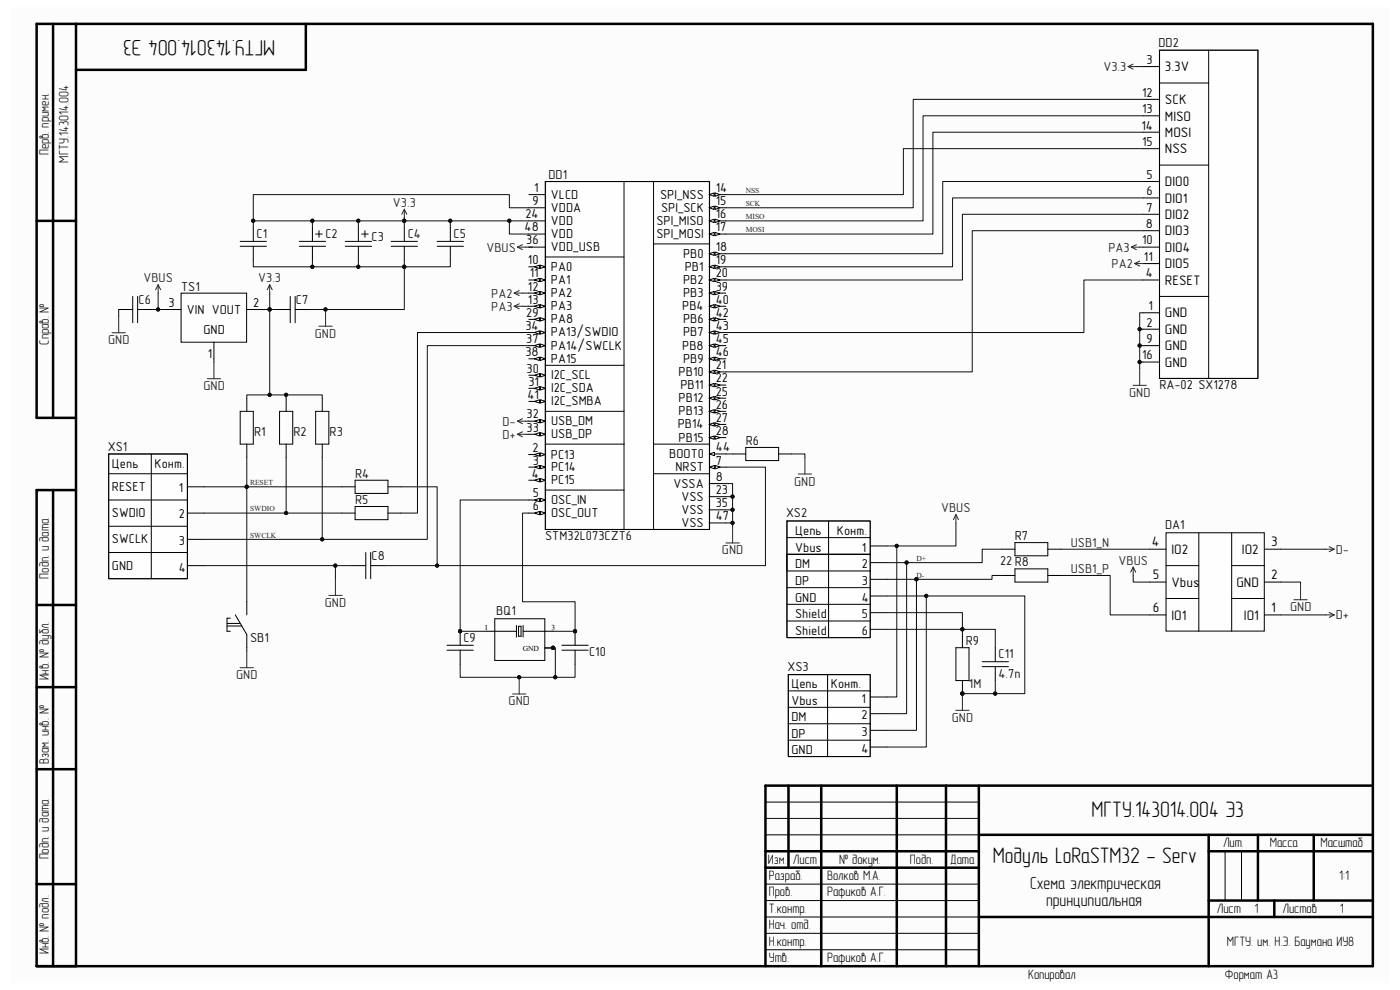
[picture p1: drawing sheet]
<svg xmlns="http://www.w3.org/2000/svg" width="297mm" height="210mm" viewBox="0 0 297 210" stroke-linecap="round" stroke-linejoin="round" font-family="sans-serif">
<path d="M2.2 1.6h292.5v206.8h-292.5z" fill="#fcfcfc"/>
<g fill="none" stroke="#000" stroke-width=".53">
<path d="M11.3 5.1v83.5M16.1 5.1v199.9M64.9 5.1v9.7h-48.8M7.8 46.9h8.3M16.1 88.6h-8.3v-83.5h283.5v199.9h-283.5v-101h8.3M11.3 104v101M7.8 128.3h8.3M7.8 145.8h8.3M7.8 163.2h8.3M167.3 166.7v17.4M174.2 166.7v38.3M190.3 166.7v38.3"/>
<path d="M200.7 166.7v38.3M207.7 177.1h83.6M207.7 166.7v38.3M256.4 177.1v27.9M266.9 177.1v13.9M278.7 177.1v13.9M291.3 166.7h-128.9v38.3M7.8 187.6h8.3M162.4 180.6h45.3M162.4 184.1h45.3M207.7 194.5h83.6M256.4 180.6h34.9"/>
<path d="M256.4 191h34.9M270.3 191v3.5"/>
</g>
<path d="M162.4 177.1h45.3M162.4 173.6h45.3M162.4 170.1h45.3M162.4 198h45.3M162.4 194.5h45.3M162.4 191h45.3M162.4 187.6h45.3M259.9 180.6v10.4M263.4 180.6v10.4M162.4 201.5h45.3" fill="none" stroke="#000" stroke-width=".21"/>
<path d="M246 10.7h20.9v69.6h-20.9z" fill="#fefefe"/>
<path d="M246 10.7h20.9v69.6h-20.9zM154 115.2h2.8M155.4 111.6v3.6" fill="none" stroke="#262626" stroke-width=".21"/>
<g fill="none" stroke="#000" stroke-width=".21">
<path d="M242.5 14.1h3.5M246 10.6h20.9v69.7h-20.9zM246 17.6h10.4M256.4 10.6v69.7M242.5 21.1h3.5M242.5 24.6h3.5M242.5 28h3.5M242.5 31.5h3.5M242.5 38.5h3.5M246 35h10.4M242.5 42h3.5M242.5 45.5h3.5"/>
<path d="M242.5 48.9h3.5M242.5 52.4h3.5M242.5 55.9h3.5M242.5 59.4h3.5M242.5 66.4h3.5M242.5 69.8h3.5M242.5 73.3h3.5M242.5 76.8h3.5M246 62.9h10.4"/>
</g>
<path d="M247.4 113h20.8v20.9h-20.8z" fill-rule="evenodd" fill="#fefefe" stroke="#000" stroke-width=".21"/>
<g fill="none" stroke="#000" stroke-width=".21">
<path d="M212.5 116.5h2.8M215.3 115.1h7v2.8h-7zM222.3 116.5h2.8M243.9 116.5h3.5M247.4 120h6.9M254.3 113v20.9M261.3 113v20.9M261.3 120h7M268.3 116.5h3.4M211.1 137.4v3M212.5 122.1h2.8M215.3 120.7h7v2.8h-7z"/>
<path d="M222.3 122.1h2.8M243.9 130.4h3.5M243.9 123.5h3.5M247.4 127h6.9M261.3 127h7M268.3 130.4h3.4M268.3 123.5h3.4M208.4 141.4h5.5M208.4 140.4h5.5M211.1 141.4v3"/>
</g>
<path d="M202.8 109.2l-.5 1M202.8 109.2l.5 1M202.8 109.2v1.7M240.4 120.3l-.5 1.1M240.4 120.3l.5 1.1M240.4 120.3v1.8M202.8 150.7h2.8M204.2 147.1v3.6" fill="none" stroke="#262626" stroke-width=".21"/>
<circle cx="204.2" cy="147.1" r=".34" fill="#0e0e0e" stroke="#0e0e0e" stroke-width=".21"/>
<path d="M167 110.6h17.6v24.7h-17.6z" fill="#fefefe"/>
<g fill="none" stroke="#262626" stroke-width=".21">
<path d="M239.3 14.1l1.1 .6M239.3 14.1h1.8M240.4 13.6l-1.1 .5M23.8 70.6h2.8M25.2 67.1v3.5M33.5 60.4l-.5 1.1M33.5 60.4l.6 1.1M33.5 60.4v1.8M45.4 76.8v3.5M57.2 60.4l-.5 1.1M57.2 60.4l.6 1.1M57.2 60.4v1.8"/>
<path d="M67.7 69.2h2.8M69.1 65.7v3.5M241.8 78.2v3.5M44 80.3h2.8M109.8 89.3l1 .6M109.8 89.3h1.7M109.8 92.1l1 .6M109.8 92.1h1.7M110.8 88.8l-1 .5M110.8 91.6l-1 .5M240.4 81.7h2.8M167 110.5h17.6v24.8h-17.6z"/>
<path d="M281.3 116.5h1.7M282 116l1 .5M283 116.5l-1 .5M69.7 126.3h2.9M71.2 122.8v3.5M274.5 127.2h2.8M275.9 123.7v3.5M281.3 130.4h1.7M282 129.9l1 .5M283 130.4l-1 .6M108.7 147.2h2.9M110.2 143.7v3.5"/>
</g>
<g fill="none" stroke="#000" stroke-width=".21">
<path d="M51 51.2h5.5M51 52.2h5.5M53.7 48.3v2.9M53.7 52.2v3M63.5 51.2h5.6M63.5 52.2h5.6M66.3 48.3v2.9M66.3 52.2v3M67 49.7h1.4M67.7 48.9v1.4M73.2 51.2h5.6M73.2 52.2h5.6"/>
<path d="M76 48.3v2.9M76 52.2v3M76.7 49.7h1.4M77.4 48.9v1.4M83 51.2h5.6M83 52.2h5.6M85.8 48.3v2.9M85.8 52.2v3M92.7 51.2h5.6M92.7 52.2h5.6M95.5 48.3v2.9M95.5 52.2v3"/>
<path d="M25.2 65.7h3M28.2 62.9v5.6M29.2 65.7h3M29.2 62.9v5.6M58.6 65.7h3M61.6 62.9v5.6M62.6 62.9v5.6M62.6 65.7h3M51 87.3h2.7v6.9h-2.7zM52.4 84.5v2.8M52.4 94.2v2.8M59.3 87.3h2.8v6.9h-2.8z"/>
<path d="M60.7 84.5v2.8M60.7 94.2v2.8M67 87.3h2.8v6.9h-2.8zM68.4 84.5v2.8M68.4 94.2v2.8M72.5 103.3h2.8M72.5 108.8h2.8M75.3 101.9h7v2.8h-7zM75.3 107.4h7v2.8h-7zM82.3 103.3h2.8M82.3 108.8h2.8M166.9 110.5h17.7v24.8h-17.7z"/>
<path d="M166.9 117.6h17.7h-17.7v3.5h17.7M166.9 114h17.7M175.8 110.5v24.8M184.6 115.8h3.6M184.6 119.4h3.6M94.8 137.9h5.6M94.8 136.9h5.6M97.6 133.9v3M97.6 137.9v3M119.2 137.9h5.6M119.2 136.9h5.6M122 133.9v3"/>
<path d="M122 137.9v3M166.9 124.7h17.7M166.9 128.2h17.7M166.9 131.7h17.7M184.6 122.9h3.6M184.6 126.4h3.6M184.6 130h3.6M184.6 133.5h3.6"/>
</g>
<g fill="#0e0e0e" stroke="#0e0e0e" stroke-width=".21">
<circle cx="69.1" cy="65.6" r=".34"/>
<circle cx="110.1" cy="143.7" r=".34"/>
<circle cx="97.6" cy="133.9" r=".34"/>
<circle cx="122" cy="133.9" r=".34"/>
</g>
<path d="M115.8 38.6h34.7v73.7h-34.7z" fill="#fefefe"/>
<path d="M115.7 38.5h34.8v73.8h-34.8z" fill="none" stroke="#262626" stroke-width=".21"/>
<path d="M112.2 41.3h3.5M112.2 52.4h3.5M112.2 44.1h3.5M112.2 49.7h3.5M112.2 46.9h3.5M112.2 108.8h3.5M150.5 110.9h3.5M150.5 108.2h3.5M150.5 105.4h3.5M150.5 102.6h3.5" fill="none" stroke="#000" stroke-width=".21"/>
<path d="M114.7 108.5l1 .3-1 .4z" fill="#fcfcfc"/>
<path d="M114.7 108.5l1 .3-1 .4z" fill="none" stroke="#000" stroke-width=".21"/>
<path d="M113.4 108.8l1.1-.3v.7z" fill="#fcfcfc"/>
<path d="M112.2 106.1h3.5M113.4 108.8l1.1-.3v.7z" fill="none" stroke="#000" stroke-width=".21"/>
<path d="M114.7 105.7l1 .4-1 .3z" fill="#fcfcfc"/>
<path d="M114.7 105.7l1 .4-1 .3z" fill="none" stroke="#000" stroke-width=".21"/>
<path d="M113.4 106.1l1.1-.4v.7z" fill="#fcfcfc"/>
<path d="M112.2 101.9h3.5M113.4 106.1l1.1-.4v.7z" fill="none" stroke="#000" stroke-width=".21"/>
<path d="M114.7 101.5l1 .4-1 .3z" fill="#fcfcfc"/>
<path d="M114.7 101.5l1 .4-1 .3z" fill="none" stroke="#000" stroke-width=".21"/>
<path d="M113.4 101.9l1.1-.4v.7z" fill="#fcfcfc"/>
<path d="M112.2 99.1h3.5M113.4 101.9l1.1-.4v.7z" fill="none" stroke="#000" stroke-width=".21"/>
<path d="M114.7 98.7l1 .4-1 .4z" fill="#fcfcfc"/>
<path d="M114.7 98.7l1 .4-1 .4z" fill="none" stroke="#000" stroke-width=".21"/>
<path d="M113.4 99.1l1.1-.4v.8z" fill="#fcfcfc"/>
<path d="M112.1 96.4h3.6M113.4 99.1l1.1-.4v.8z" fill="none" stroke="#000" stroke-width=".21"/>
<path d="M114.6 96.1l1.1 .3-1.1 .4z" fill="#fcfcfc"/>
<path d="M114.6 96.1l1.1 .3-1.1 .4z" fill="none" stroke="#000" stroke-width=".21"/>
<path d="M113.4 96.4l1-.3v.7z" fill="#fcfcfc"/>
<path d="M113.4 96.4l1-.3v.7zM150.5 92.8h3.5" fill="none" stroke="#000" stroke-width=".21"/>
<path d="M150.5 92.8l1-.3v.7z" fill="#fcfcfc"/>
<path d="M150.5 92.8l1-.3v.7z" fill="none" stroke="#000" stroke-width=".21"/>
<path d="M151.7 92.5l1 .3-1 .4z" fill="#fcfcfc"/>
<path d="M150.5 90h3.5M151.7 92.5l1 .3-1 .4z" fill="none" stroke="#000" stroke-width=".21"/>
<path d="M150.5 90l1-.3v.7z" fill="#fcfcfc"/>
<path d="M150.5 90l1-.3v.7z" fill="none" stroke="#000" stroke-width=".21"/>
<path d="M151.7 89.7l1 .3-1 .4z" fill="#fcfcfc"/>
<path d="M150.5 87.3h3.5M151.7 89.7l1 .3-1 .4z" fill="none" stroke="#000" stroke-width=".21"/>
<path d="M150.5 87.3l1-.4v.7z" fill="#fcfcfc"/>
<path d="M150.5 87.3l1-.4v.7z" fill="none" stroke="#000" stroke-width=".21"/>
<path d="M151.7 86.9l1 .4-1 .3z" fill="#fcfcfc"/>
<path d="M150.5 84.5h3.5M151.7 86.9l1 .4-1 .3z" fill="none" stroke="#000" stroke-width=".21"/>
<path d="M150.5 84.5l1-.4v.7z" fill="#fcfcfc"/>
<path d="M150.5 84.5l1-.4v.7z" fill="none" stroke="#000" stroke-width=".21"/>
<path d="M151.7 84.1l1 .4-1 .3z" fill="#fcfcfc"/>
<path d="M150.5 81.7h3.5M151.7 84.1l1 .4-1 .3z" fill="none" stroke="#000" stroke-width=".21"/>
<path d="M150.5 81.7l1-.4v.7z" fill="#fcfcfc"/>
<path d="M150.5 81.7l1-.4v.7z" fill="none" stroke="#000" stroke-width=".21"/>
<path d="M151.7 81.3l1 .4-1 .3z" fill="#fcfcfc"/>
<path d="M150.5 78.9h3.5M151.7 81.3l1 .4-1 .3z" fill="none" stroke="#000" stroke-width=".21"/>
<path d="M150.5 78.9l1-.4v.7z" fill="#fcfcfc"/>
<path d="M150.5 78.9l1-.4v.7z" fill="none" stroke="#000" stroke-width=".21"/>
<path d="M151.7 78.5l1 .4-1 .3z" fill="#fcfcfc"/>
<path d="M150.5 76.1h3.5M151.7 78.5l1 .4-1 .3z" fill="none" stroke="#000" stroke-width=".21"/>
<path d="M150.5 76.1l1-.3v.7z" fill="#fcfcfc"/>
<path d="M150.5 76.1l1-.3v.7z" fill="none" stroke="#000" stroke-width=".21"/>
<path d="M151.7 75.8l1 .3-1 .4z" fill="#fcfcfc"/>
<path d="M150.5 73.3h3.5M151.7 75.8l1 .3-1 .4z" fill="none" stroke="#000" stroke-width=".21"/>
<path d="M150.5 73.3l1-.3v.7z" fill="#fcfcfc"/>
<path d="M150.5 73.3l1-.3v.7z" fill="none" stroke="#000" stroke-width=".21"/>
<path d="M151.7 73l1 .3-1 .4z" fill="#fcfcfc"/>
<path d="M150.5 70.5h3.5M151.7 73l1 .3-1 .4z" fill="none" stroke="#000" stroke-width=".21"/>
<path d="M150.5 70.5l1-.3v.7z" fill="#fcfcfc"/>
<path d="M150.5 70.5l1-.3v.7z" fill="none" stroke="#000" stroke-width=".21"/>
<path d="M151.7 70.2l1 .3-1 .4z" fill="#fcfcfc"/>
<path d="M150.5 67.7h3.5M151.7 70.2l1 .3-1 .4z" fill="none" stroke="#000" stroke-width=".21"/>
<path d="M150.5 67.7l1-.3v.7z" fill="#fcfcfc"/>
<path d="M150.5 67.7l1-.3v.7z" fill="none" stroke="#000" stroke-width=".21"/>
<path d="M151.7 67.4l1 .3-1 .4z" fill="#fcfcfc"/>
<path d="M151.7 67.4l1 .3-1 .4zM112.2 85.2h3.5" fill="none" stroke="#000" stroke-width=".21"/>
<path d="M114.7 84.8l1 .4-1 .3z" fill="#fcfcfc"/>
<path d="M114.7 84.8l1 .4-1 .3z" fill="none" stroke="#000" stroke-width=".21"/>
<path d="M113.4 85.2l1.1-.4v.7z" fill="#fcfcfc"/>
<path d="M150.5 65h3.5M113.4 85.2l1.1-.4v.7z" fill="none" stroke="#000" stroke-width=".21"/>
<path d="M150.5 65l1-.4v.7z" fill="#fcfcfc"/>
<path d="M150.5 65l1-.4v.7z" fill="none" stroke="#000" stroke-width=".21"/>
<path d="M151.7 64.6l1 .4-1 .3z" fill="#fcfcfc"/>
<path d="M150.5 62.2h3.5M151.7 64.6l1 .4-1 .3z" fill="none" stroke="#000" stroke-width=".21"/>
<path d="M150.5 62.2l1-.4v.7z" fill="#fcfcfc"/>
<path d="M150.5 62.2l1-.4v.7z" fill="none" stroke="#000" stroke-width=".21"/>
<path d="M151.7 61.8l1 .4-1 .3z" fill="#fcfcfc"/>
<path d="M150.5 59.4h3.5M151.7 61.8l1 .4-1 .3z" fill="none" stroke="#000" stroke-width=".21"/>
<path d="M150.5 59.4l1-.4v.8z" fill="#fcfcfc"/>
<path d="M150.5 59.4l1-.4v.8z" fill="none" stroke="#000" stroke-width=".21"/>
<path d="M151.7 59l1 .4-1 .4z" fill="#fcfcfc"/>
<path d="M150.5 56.6h3.5M151.7 59l1 .4-1 .4z" fill="none" stroke="#000" stroke-width=".21"/>
<path d="M150.5 56.6l1-.3v.7z" fill="#fcfcfc"/>
<path d="M150.5 56.6l1-.3v.7z" fill="none" stroke="#000" stroke-width=".21"/>
<path d="M151.7 56.3l1 .3-1 .4z" fill="#fcfcfc"/>
<path d="M150.5 53.8h3.5M151.7 56.3l1 .3-1 .4z" fill="none" stroke="#000" stroke-width=".21"/>
<path d="M150.5 53.8l1-.3v.7z" fill="#fcfcfc"/>
<path d="M150.5 53.8l1-.3v.7z" fill="none" stroke="#000" stroke-width=".21"/>
<path d="M151.7 53.5l1 .3-1 .4z" fill="#fcfcfc"/>
<path d="M151.7 53.5l1 .3-1 .4zM112.2 76.1h3.5" fill="none" stroke="#000" stroke-width=".21"/>
<path d="M114.6 75.8l1.1 .3-1.1 .4z" fill="#fcfcfc"/>
<path d="M114.6 75.8l1.1 .3-1.1 .4z" fill="none" stroke="#000" stroke-width=".21"/>
<path d="M113.4 76.1l1-.3v.7z" fill="#fcfcfc"/>
<path d="M112.2 73.3h3.5M113.4 76.1l1-.3v.7z" fill="none" stroke="#000" stroke-width=".21"/>
<path d="M114.6 73l1.1 .3-1.1 .4z" fill="#fcfcfc"/>
<path d="M114.6 73l1.1 .3-1.1 .4z" fill="none" stroke="#000" stroke-width=".21"/>
<path d="M113.4 73.3l1-.3v.7z" fill="#fcfcfc"/>
<path d="M112.2 70.5h3.5M113.4 73.3l1-.3v.7z" fill="none" stroke="#000" stroke-width=".21"/>
<path d="M114.6 70.2l1.1 .3-1.1 .4z" fill="#fcfcfc"/>
<path d="M114.6 70.2l1.1 .3-1.1 .4z" fill="none" stroke="#000" stroke-width=".21"/>
<path d="M113.4 70.5l1-.3v.7z" fill="#fcfcfc"/>
<path d="M113.4 70.5l1-.3v.7zM112.2 92.1h3.5" fill="none" stroke="#000" stroke-width=".21"/>
<path d="M114.7 91.8l1 .3-1 .4z" fill="#fcfcfc"/>
<path d="M114.7 91.8l1 .3-1 .4z" fill="none" stroke="#000" stroke-width=".21"/>
<path d="M113.4 92.1l1.1-.3v.7z" fill="#fcfcfc"/>
<path d="M112.2 89.3h3.5M113.4 92.1l1.1-.3v.7z" fill="none" stroke="#000" stroke-width=".21"/>
<path d="M114.7 89l1 .3-1 .4z" fill="#fcfcfc"/>
<path d="M114.7 89l1 .3-1 .4z" fill="none" stroke="#000" stroke-width=".21"/>
<path d="M113.4 89.3l1.1-.3v.7z" fill="#fcfcfc"/>
<path d="M112.2 82.4h3.5M113.4 89.3l1.1-.3v.7z" fill="none" stroke="#000" stroke-width=".21"/>
<path d="M114.7 82l1 .4-1 .3z" fill="#fcfcfc"/>
<path d="M114.7 82l1 .4-1 .3z" fill="none" stroke="#000" stroke-width=".21"/>
<path d="M113.4 82.4l1.1-.4v.7z" fill="#fcfcfc"/>
<path d="M112.2 79.6h3.5M113.4 82.4l1.1-.4v.7z" fill="none" stroke="#000" stroke-width=".21"/>
<path d="M114.7 79.2l1 .4-1 .4z" fill="#fcfcfc"/>
<path d="M114.7 79.2l1 .4-1 .4z" fill="none" stroke="#000" stroke-width=".21"/>
<path d="M113.4 79.6l1.1-.4v.8z" fill="#fcfcfc"/>
<path d="M112.2 67.7h3.5M113.4 79.6l1.1-.4v.8z" fill="none" stroke="#000" stroke-width=".21"/>
<path d="M114.6 67.4l1.1 .3-1.1 .4z" fill="#fcfcfc"/>
<path d="M114.6 67.4l1.1 .3-1.1 .4z" fill="none" stroke="#000" stroke-width=".21"/>
<path d="M113.4 67.7l1-.3v.7z" fill="#fcfcfc"/>
<path d="M150.5 49.7h3.5M113.4 67.7l1-.3v.7z" fill="none" stroke="#000" stroke-width=".21"/>
<path d="M150.5 49.7l1-.4v.7z" fill="#fcfcfc"/>
<path d="M150.5 49.7l1-.4v.7z" fill="none" stroke="#000" stroke-width=".21"/>
<path d="M151.7 49.3l1 .4-1 .3z" fill="#fcfcfc"/>
<path d="M150.5 46.9h3.5M151.7 49.3l1 .4-1 .3z" fill="none" stroke="#000" stroke-width=".21"/>
<path d="M150.5 46.9l1-.4v.7z" fill="#fcfcfc"/>
<path d="M150.5 46.9l1-.4v.7z" fill="none" stroke="#000" stroke-width=".21"/>
<path d="M151.7 46.5l1 .4-1 .3z" fill="#fcfcfc"/>
<path d="M150.5 44.1h3.5M151.7 46.5l1 .4-1 .3z" fill="none" stroke="#000" stroke-width=".21"/>
<path d="M150.5 44.1l1-.4v.7z" fill="#fcfcfc"/>
<path d="M150.5 44.1l1-.4v.7z" fill="none" stroke="#000" stroke-width=".21"/>
<path d="M151.7 43.7l1 .4-1 .3z" fill="#fcfcfc"/>
<path d="M150.5 41.3h3.5M151.7 43.7l1 .4-1 .3z" fill="none" stroke="#000" stroke-width=".21"/>
<path d="M150.5 41.3l1-.4v.7z" fill="#fcfcfc"/>
<path d="M150.5 41.3l1-.4v.7z" fill="none" stroke="#000" stroke-width=".21"/>
<path d="M151.7 40.9l1 .4-1 .3z" fill="#fcfcfc"/>
<path d="M151.7 40.9l1 .4-1 .3zM112.2 65h3.5" fill="none" stroke="#000" stroke-width=".21"/>
<path d="M114.6 64.6l1.1 .4-1.1 .3z" fill="#fcfcfc"/>
<path d="M114.6 64.6l1.1 .4-1.1 .3z" fill="none" stroke="#000" stroke-width=".21"/>
<path d="M113.4 65l1-.4v.7z" fill="#fcfcfc"/>
<path d="M112.2 62.2h3.5M113.4 65l1-.4v.7z" fill="none" stroke="#000" stroke-width=".21"/>
<path d="M114.6 61.8l1.1 .4-1.1 .3z" fill="#fcfcfc"/>
<path d="M114.6 61.8l1.1 .4-1.1 .3z" fill="none" stroke="#000" stroke-width=".21"/>
<path d="M113.4 62.2l1-.4v.7z" fill="#fcfcfc"/>
<path d="M112.2 59.4h3.5M113.4 62.2l1-.4v.7z" fill="none" stroke="#000" stroke-width=".21"/>
<path d="M114.6 59l1.1 .4-1.1 .4z" fill="#fcfcfc"/>
<path d="M114.6 59l1.1 .4-1.1 .4z" fill="none" stroke="#000" stroke-width=".21"/>
<path d="M113.4 59.4l1-.4v.8z" fill="#fcfcfc"/>
<path d="M112.2 56.6h3.5M113.4 59.4l1-.4v.8z" fill="none" stroke="#000" stroke-width=".21"/>
<path d="M114.6 56.3l1.1 .3-1.1 .4z" fill="#fcfcfc"/>
<path d="M114.6 56.3l1.1 .3-1.1 .4z" fill="none" stroke="#000" stroke-width=".21"/>
<path d="M113.4 56.6l1-.3v.7z" fill="#fcfcfc"/>
<path d="M113.4 56.6l1-.3v.7zM150.5 99.1h3.5" fill="none" stroke="#000" stroke-width=".21"/>
<path d="M150.5 99.1l1.1-.4v.8z" fill="#fcfcfc"/>
<path d="M150.5 99.1l1.1-.4v.8z" fill="none" stroke="#000" stroke-width=".21"/>
<path d="M151.7 98.7l1.1 .4-1.1 .4z" fill="#fcfcfc"/>
<path d="M150.5 96.3h3.5M151.7 98.7l1.1 .4-1.1 .4z" fill="none" stroke="#000" stroke-width=".21"/>
<path d="M150.5 96.3l1.1-.4v.8z" fill="#fcfcfc"/>
<g fill="none" stroke="#000" stroke-width=".21">
<path d="M132.4 38.5v39h-16.7v-39h34.8v73.8h-18.1M138.6 38.5v73.8M115.7 54.5h16.7M138.6 51.7h11.9M115.7 77.5v34.8h16.7M132.4 77.5v9.8h-16.7M115.7 94.2h16.7M132.4 87.3v25M138.6 94.2h11.9M150.5 96.3l1.1-.4v.8zM155.4 96.3h2.8M158.2 94.9h7v2.8h-7z"/>
<path d="M165.2 96.3h2.8M74.6 120h3M77.6 117.2v5.6M78.6 117.2v5.6M78.6 120h3M115.7 104h16.7M138.6 100.5h11.9M103.2 133.9h6.4M105 131.3h10.6v8.8h-10.6zM109.6 132.7v2.5M110 132.9h.5v2.1h-.5zM111 133.9h6.4"/>
<path d="M111 132.7v2.5M115.6 137.5h1.8M202.8 137.4h2.8v7h-2.8zM204.2 134.6v2.8M204.2 144.4v2.7"/>
</g>
<path d="M85.8 44.4l-.6 1.1M85.8 44.4l.5 1.1M85.8 44.4v1.8M109.8 52.4l1 .6M109.8 52.4h1.7M110.8 51.9l-1 .5M170.8 97v3.5M169.3 100.5h2.9" fill="none" stroke="#262626" stroke-width=".21"/>
<g fill="#0e0e0e" stroke="#0e0e0e" stroke-width=".21">
<circle cx="117.3" cy="137.4" r=".34"/>
<circle cx="204.2" cy="147.1" r=".34"/>
</g>
<path d="M38.4 62.2h13.9v10.4h-13.9z" fill-rule="evenodd" fill="#fefefe" stroke="#000" stroke-width=".21"/>
<path d="M34.9 65.7h3.5M45.4 72.6v3.5M52.3 65.7h3.5M48.2 132.8h3.1M48.2 132.3h2.8M48.9 131.1h-.7v2.8h.7M49.9 130.4l2.5 4.2v2.8M52.4 127.7v2.7" fill="none" stroke="#000" stroke-width=".21"/>
<g fill="none" stroke="#262626" stroke-width=".21">
<path d="M240 52.4l1.1 .6M240 52.4h1.8M240.7 55.9l1.1 .5M240.7 55.9h1.8M241.1 51.9l-1.1 .5M241.8 55.4l-1.1 .5M109.1 65l1.1 .5M109.1 65h1.8M109.1 62.2l1.1 .5M109.1 62.2h1.8M110.2 64.4l-1.1 .6M110.2 61.6l-1.1 .6"/>
<path d="M52.4 138.1v3.5M50.9 141.6h2.9"/>
</g>
<path d="M167.3 143.2h17.3v17.3h-17.3z" fill="#fefefe"/>
<path d="M167.3 143.1h17.3v17.4h-17.3z" fill="none" stroke="#262626" stroke-width=".21"/>
<path d="M167.2 143.1h17.4v17.4h-17.4zM167.2 146.6h17.4M167.2 153.5h17.4M167.2 150.1h17.4M167.2 157h17.4M175.6 143.1v17.4M184.6 147.9h3.6M184.6 151.4h3.6M184.6 154.9h3.6M184.6 158.5h3.6" fill="none" stroke="#000" stroke-width=".21"/>
<g fill="none" stroke="#0e0e0e" stroke-width=".21">
<path d="M241.1 14.1h1.4M242.5 31.5h-50.8v9.8h-37.7M242.5 21.1h-48.8v23h-39.7M242.5 24.6h-46.7v22.3h-41.8M242.5 28h-44.6v21.7h-43.9M242.5 38.5h-42.5v15.3h-46M53.7 55.2v1.4h12.6v-1.4M53.7 48.3v-1.4h12.6v1.4M66.3 56.6h9.7M66.3 46.9h9.7M76 55.2v1.4h9.8v-1.4M85.8 46.2v.7h-9.8v1.4"/>
<path d="M95.5 55.2v1.4h-9.7v9.1h-20.2M95.5 46.9v1.4M108.1 46.9h-22.3v1.4M111.5 52.4h.7M112.2 46.9h-4.1v2.8h4.1M112.2 44.1h-4.1v-2.8h-54.4v5.6M112.2 52.4h.7M241.8 52.4h.7M242.5 42h-40.4v14.6h-48.1M242.5 45.5h-38.3v13.9h-50.2M242.5 48.9h-36.2v30h-52.3M242.5 59.4h-12.5v11.1h-76"/>
<path d="M25.2 65.7v1.4M33.5 62.2v3.5M45.4 76.1v.7M55.8 65.7h2.8M57.2 62.2v21.6h-4.8v.7M110.9 65h1.3M110.9 62.2h1.3M112.2 73.3h-21.5v41.1h-22.3M112.2 70.5h-23.6v38.3h-3.5M242.5 76.8h-.7v1.4M242.5 73.3h-.7v3.5M242.5 69.8h-.7v3.5"/>
<path d="M242.5 66.4h-.7v3.4M52.4 97v30.7M57.2 83.8h3.5M60.7 84.5v-.7h7.7v.7M60.7 97v11.8M111.5 89.3h.7M111.5 92.1h.7M154 99.1h8.4v20.9h-80.8M154 96.3h1.4M168 96.3h2.8v.7M43.3 103.3h29.2M71.2 120h3.4"/>
<path d="M85.1 103.3h7.6v16.7M112.2 108.8h-1.3v18.9h11.1v6.2h-4.6M112.2 106.1h-14.6v27.8h5.6M154 110.9h1.4v.7M154 108.2h1.4v2.7M154 105.4h1.4v2.8M154 102.6h1.4v2.8M190.3 115.8v32.1h-2.1M192.3 119.4v32h-4.1M202.8 110.9v4.9h-14.6M212.5 116.5h-4.1v2.9h-20.2M225.1 116.5h18.8"/>
<path d="M271.7 116.5h9.6M52.4 137.4v.7M117.4 137.5h.4v6.2M188.2 133.5h16v1.1M188.2 130h16v3.5h6.9v3.9M188.2 126.4h29.2v20.7h-6.3M194.4 122.9v32h-6.2M196.5 126.4v32.1h-8.3M212.5 122.1h-2v.8h-22.3M225.1 122.1h10.4v8.3h8.4M240.4 122.1v1.4h3.5M271.7 123.5h4.2v.2"/>
<path d="M271.7 130.4h9.6M97.6 140.9v2.8h24.4v-2.8M211.1 144.4v2.7h-6.9"/>
</g>
<g fill="#0e0e0e" stroke="#0e0e0e" stroke-width=".21">
<circle cx="204.2" cy="147.1" r=".34"/>
<circle cx="211.1" cy="147.1" r=".34"/>
<circle cx="194.4" cy="122.9" r=".34"/>
<circle cx="190.2" cy="115.8" r=".34"/>
<circle cx="192.3" cy="119.3" r=".34"/>
<circle cx="204.2" cy="133.5" r=".34"/>
<circle cx="196.5" cy="126.4" r=".34"/>
<circle cx="33.5" cy="65.6" r=".34"/>
<circle cx="76" cy="46.8" r=".34"/>
<circle cx="85.8" cy="46.8" r=".34"/>
<circle cx="85.8" cy="56.6" r=".34"/>
<circle cx="76" cy="56.6" r=".34"/>
<circle cx="66.3" cy="56.6" r=".34"/>
<circle cx="60.7" cy="83.8" r=".34"/>
<circle cx="57.2" cy="83.8" r=".34"/>
<circle cx="52.3" cy="103.3" r=".34"/>
<circle cx="60.7" cy="108.8" r=".34"/>
<circle cx="241.8" cy="76.8" r=".34"/>
<circle cx="241.8" cy="73.3" r=".34"/>
<circle cx="241.8" cy="69.8" r=".34"/>
<circle cx="155.4" cy="110.9" r=".34"/>
<circle cx="155.4" cy="108.1" r=".34"/>
<circle cx="155.4" cy="105.3" r=".34"/>
<circle cx="71.1" cy="120" r=".34"/>
<circle cx="92.7" cy="120" r=".34"/>
<circle cx="68.3" cy="114.4" r=".34"/>
<circle cx="53.7" cy="46.8" r=".34"/>
<circle cx="66.3" cy="46.8" r=".34"/>
<circle cx="95.5" cy="46.8" r=".34"/>
<circle cx="69.1" cy="65.6" r=".34"/>
<circle cx="108" cy="46.8" r=".34"/>
<circle cx="122" cy="133.9" r=".34"/>
<circle cx="97.6" cy="133.9" r=".34"/>
<circle cx="117.3" cy="137.4" r=".34"/>
<circle cx="117.8" cy="143.7" r=".34"/>
<circle cx="57.2" cy="65.6" r=".34"/>
<circle cx="110.1" cy="143.7" r=".34"/>
</g>
<path d="M23.1 96.4h16.7v26.4h-16.7z" fill="#fefefe"/>
<path d="M23.1 96.3h16.7v26.5h-16.7z" fill="none" stroke="#262626" stroke-width=".21"/>
<path d="M23 96.3h16.8v26.5h-16.8zM32.1 96.3v26.5M23 100.5h16.8M23 106.1h16.8M23 111.6h16.8M23 117.2h16.8M39.8 103.3h3.5M39.8 108.8h3.5M39.8 114.4h3.5M39.8 120h3.5" fill="none" stroke="#000" stroke-width=".21"/>
<path d="M32.2 65.7h2.7M68.4 97v17.4h-25.1M43.3 108.8h29.2M43.3 120h27.9v2.8" fill="none" stroke="#0e0e0e" stroke-width=".21"/>
<g fill="#0e0e0e" stroke="#0e0e0e" stroke-width=".21">
<circle cx="60.7" cy="108.8" r=".34"/>
<circle cx="68.3" cy="114.4" r=".34"/>
<circle cx="71.1" cy="120" r=".34"/>
<circle cx="194.4" cy="122.9" r=".34"/>
<circle cx="33.5" cy="65.6" r=".34"/>
</g>
<g font-size="4.7">
<text x="58.4" y="8.5" transform="rotate(-180 58.4 8.5)">МГТУ.143014.004 Э3</text>
<text x="231.6" y="173.3">МГТУ.143014.004 Э3</text>
<text x="210.6" y="183.1">Модуль LoRaSTM32 - Serv</text>
</g>
<g font-size="3.7">
<text x="218.5" y="188.7">Схема электрическая</text>
<text x="221.9" y="192.2">принципиальная</text>
</g>
<g font-size="2.9">
<text x="247.1" y="15.1">3.3V</text>
<text x="247.1" y="22.1">SCK</text>
<text x="247.1" y="25.6">MISO</text>
<text x="247.1" y="29">MOSI</text>
<text x="10.4" y="32.9" transform="rotate(-90 10.4 32.9)">Перв. примен.</text>
<text x="14.6" y="34.5" transform="rotate(-90 14.6 34.5)">МГТУ.143014.004</text>
<text x="247.1" y="32.5">NSS</text>
<text x="247.1" y="39.5">DIO0</text>
<text x="247.1" y="43">DIO1</text>
<text x="247.1" y="46.4">DIO2</text>
<text x="247.1" y="50">DIO3</text>
<text x="247.1" y="53.4">DIO4</text>
<text x="247.1" y="56.9">DIO5</text>
<text x="247.1" y="60.4">RESET</text>
<text x="247.1" y="67.4">GND</text>
<text x="247.1" y="70.8">GND</text>
<text x="10.4" y="73.2" transform="rotate(-90 10.4 73.2)">Справ. №</text>
<text x="247.1" y="74.3">GND</text>
<text x="247.1" y="77.8">GND</text>
<text x="244.4" y="115.9">4</text>
<text x="248.5" y="117.5">IO2</text>
<text x="263.5" y="117.5">IO2</text>
<text x="269.7" y="115.9">3</text>
<text x="10.4" y="122.8" transform="rotate(-90 10.4 122.8)">Подп. и дата</text>
<text x="244.6" y="122.9">5</text>
<text x="248.5" y="124.5">Vbus</text>
<text x="262.3" y="124.5">GND</text>
<text x="269.7" y="122.9">2</text>
<text x="244.6" y="129.8">6</text>
<text x="248.5" y="131.4">IO1</text>
<text x="263.9" y="131.4">IO1</text>
<text x="269.7" y="129.8">1</text>
<text x="10.4" y="144.3" transform="rotate(-90 10.4 144.3)">Инв. № дубл.</text>
<text x="10.4" y="162.1" transform="rotate(-90 10.4 162.1)">Взам. инв. №</text>
<text x="259.5" y="179.7">Лит.</text>
<text x="269.4" y="179.7">Масса</text>
<text x="280.2" y="179.7">Масштаб</text>
<text x="10.4" y="182.3" transform="rotate(-90 10.4 182.3)">Подп. и дата</text>
<text x="162.9" y="183.2">Изм.</text>
<text x="168.2" y="183.2">Лист</text>
<text x="178" y="183.2">№ докум.</text>
<text x="193.1" y="183.2">Подп.</text>
<text x="201.6" y="183.2">Дата</text>
<text x="163.1" y="190.2">Пров.</text>
<text x="163.1" y="186.7">Разраб.</text>
<text x="175.5" y="190.2">Рафиков А.Г.</text>
<text x="175.5" y="186.7">Волков М.А.</text>
<text x="284.1" y="186.7">1:1</text>
<text x="163.1" y="193.7">Т.контр.</text>
<text x="163.1" y="197.1">Нач. отд.</text>
<text x="258.1" y="193.7">Лист</text>
<text x="266.1" y="193.7">1</text>
<text x="272.1" y="193.7">Листов</text>
<text x="284.3" y="193.7">1</text>
<text x="10.4" y="202.4" transform="rotate(-90 10.4 202.4)">Инв. № подл.</text>
<text x="163.1" y="200.6">Н.контр.</text>
<text x="260.3" y="200.6">МГТУ. им. Н.Э. Баумана ИУ8</text>
<text x="163.1" y="204.1">Утв.</text>
<text x="175.5" y="204.1">Рафиков А.Г.</text>
<text x="218.1" y="207.6">Копировал</text>
<text x="259.9" y="207.6">Формат А3</text>
</g>
<g font-size="2.8" fill="#0e0e0e">
<text x="245.8" y="9.9">DD2</text>
<text x="116.4" y="37.9">DD1</text>
<text x="54.4" y="50.5">C1</text>
<text x="69" y="50.5">C2</text>
<text x="78.8" y="51.2">C3</text>
<text x="86.5" y="50.5">C4</text>
<text x="96.2" y="50.5">C5</text>
<text x="29.4" y="64.4">C6</text>
<text x="38.4" y="61.6">TS1</text>
<text x="62.8" y="64.4">C7</text>
<text x="246" y="82.5">RA-02 SX1278</text>
<text x="22.9" y="95.6">XS1</text>
<text x="53.9" y="92.5">R1</text>
<text x="62.3" y="92.5">R2</text>
<text x="69.9" y="92.5">R3</text>
<text x="158.2" y="94.4">R6</text>
<text x="75.4" y="101.3">R4</text>
<text x="75.4" y="106.9">R5</text>
<text x="166.8" y="109.8">XS2</text>
<text x="247.2" y="112.3">DA1</text>
<text x="78.8" y="118.7">C8</text>
<text x="115.7" y="114.6">STM32L073CZT6</text>
<text x="212.2" y="119.9">22 R8</text>
<text x="215.3" y="114.6">R7</text>
<text x="105.3" y="130.6">BQ1</text>
<text x="53" y="136.1">SB1</text>
<text x="98.3" y="136.1">C9</text>
<text x="204.9" y="136.8">R9</text>
<text x="125" y="139.1">C10</text>
<text x="167" y="142.4">XS3</text>
<text x="211.8" y="143.8">4.7n</text>
<text x="211.8" y="139.6">C11</text>
<text x="205.6" y="145.9">1M</text>
</g>
<g font-size="2.8" fill="#262626">
<text x="234.1" y="15.1">V3.3</text>
<text x="83.4" y="43.8">V3.3</text>
<text x="103.2" y="53.4">VBUS</text>
<text x="235.2" y="53.4">PA3</text>
<text x="30.4" y="59.9">VBUS</text>
<text x="54.8" y="59.9">V3.3</text>
<text x="235.8" y="56.9">PA2</text>
<text x="104.2" y="65.9">PA3</text>
<text x="104.2" y="63.1">PA2</text>
<text x="66.8" y="71.6">GND</text>
<text x="22.9" y="73">GND</text>
<text x="43.1" y="82.8">GND</text>
<text x="239.5" y="84.2">GND</text>
<text x="106.6" y="90.3">D-</text>
<text x="106.6" y="93.1">D+</text>
<text x="168.5" y="103">GND</text>
<text x="199.7" y="108.6">VBUS</text>
<text x="153.2" y="117.6">GND</text>
<text x="227.2" y="116">USB1_N</text>
<text x="237.3" y="119.8">VBUS</text>
<text x="283.4" y="117.4">D-</text>
<text x="227.2" y="121.5">USB1_P</text>
<text x="68.9" y="128.8">GND</text>
<text x="273.7" y="129.7">GND</text>
<text x="283.4" y="131.4">D+</text>
<text x="50.1" y="144.1">GND</text>
<text x="107.9" y="149.6">GND</text>
<text x="201.9" y="153.1">GND</text>
</g>
<g font-size="2.8">
<text x="243.2" y="13.5">3</text>
<text x="242.3" y="20.5">12</text>
<text x="242.1" y="27.5">14</text>
<text x="242.3" y="24">13</text>
<text x="242.3" y="31">15</text>
<text x="113.3" y="40.7">1</text>
<text x="151.8" y="40.7">14</text>
<text x="243.2" y="37.9">5</text>
<text x="243.2" y="41.4">6</text>
<text x="111.5" y="46.3">24</text>
<text x="112.9" y="43.5">9</text>
<text x="116.9" y="42.1">VLCD</text>
<text x="116.9" y="44.9">VDDA</text>
<text x="116.9" y="47.7">VDD</text>
<text x="139.3" y="47.7">SPI_MISO</text>
<text x="140" y="42.1">SPI_NSS</text>
<text x="140.3" y="44.9">SPI_SCK</text>
<text x="151.8" y="46.3">16</text>
<text x="151.8" y="43.5">15</text>
<text x="243.2" y="44.9">7</text>
<text x="111.3" y="49.1">48</text>
<text x="111.6" y="51.9">36</text>
<text x="116.9" y="53.3">VDD_USB</text>
<text x="116.9" y="50.5">VDD</text>
<text x="139.3" y="50.5">SPI_MOSI</text>
<text x="151.8" y="53.3">18</text>
<text x="151.8" y="49.1">17</text>
<text x="242.3" y="51.9">10</text>
<text x="243.1" y="48.4">8</text>
<text x="112" y="56">10</text>
<text x="112.4" y="58.8">11</text>
<text x="116.9" y="57.4">PA0</text>
<text x="144.9" y="54.7">PB0</text>
<text x="145.3" y="57.4">PB1</text>
<text x="151.8" y="58.8">20</text>
<text x="151.8" y="56">19</text>
<text x="242.7" y="55.3">11</text>
<text x="243.1" y="58.8">4</text>
<text x="35.7" y="65.1">3</text>
<text x="53.7" y="65.1">2</text>
<text x="112" y="64.4">13</text>
<text x="112" y="61.6">12</text>
<text x="116.9" y="65.8">PA3</text>
<text x="116.9" y="63">PA2</text>
<text x="116.9" y="60.2">PA1</text>
<text x="144.7" y="65.8">PB4</text>
<text x="144.9" y="63">PB3</text>
<text x="144.9" y="60.2">PB2</text>
<text x="151.8" y="64.4">40</text>
<text x="151.8" y="61.6">39</text>
<text x="243.6" y="65.8">1</text>
<text x="39.6" y="66.5">VIN VOUT</text>
<text x="43.1" y="70.8">GND</text>
<text x="111.5" y="70">34</text>
<text x="111.6" y="67.2">29</text>
<text x="116.9" y="71.4">PA13/SWDIO</text>
<text x="116.9" y="68.6">PA8</text>
<text x="144.9" y="71.4">PB7</text>
<text x="144.9" y="68.6">PB6</text>
<text x="151.8" y="70">43</text>
<text x="151.8" y="67.2">42</text>
<text x="243.2" y="69.3">2</text>
<text x="44.1" y="75.9">1</text>
<text x="111.5" y="75.6">38</text>
<text x="111.6" y="72.8">37</text>
<text x="116.9" y="77">PA15</text>
<text x="116.9" y="74.2">PA14/SWCLK</text>
<text x="144.7" y="74.2">PB8</text>
<text x="144.9" y="77">PB9</text>
<text x="151.8" y="75.6">46</text>
<text x="151.8" y="72.8">45</text>
<text x="242.3" y="76.2">16</text>
<text x="243.2" y="72.8">9</text>
<text x="111.7" y="79">30</text>
<text x="112.1" y="81.8">31</text>
<text x="116.9" y="83.2">I2C_SDA</text>
<text x="116.9" y="80.4">I2C_SCL</text>
<text x="144" y="79.8">PB10</text>
<text x="144.4" y="82.5">PB11</text>
<text x="151.8" y="83.9">25</text>
<text x="151.8" y="81.1">22</text>
<text x="151.8" y="78.3">21</text>
<text x="111.7" y="88.8">32</text>
<text x="111.9" y="84.6">41</text>
<text x="116.9" y="86">I2C_SMBA</text>
<text x="144" y="88.1">PB13</text>
<text x="144" y="85.3">PB12</text>
<text x="151.8" y="89.5">27</text>
<text x="151.8" y="86.7">26</text>
<text x="111.7" y="91.6">33</text>
<text x="112.9" y="95.9">2</text>
<text x="116.9" y="93">USB_DP</text>
<text x="116.9" y="90.2">USB_DM</text>
<text x="143.8" y="90.9">PB14</text>
<text x="144" y="93.7">PB15</text>
<text x="151.8" y="92.2">28</text>
<text x="151.9" y="95.8">44</text>
<text x="23.7" y="99.2">Цепь</text>
<text x="32.8" y="99.2">Конт.</text>
<text x="112.8" y="101.3">4</text>
<text x="113" y="98.6">3</text>
<text x="116.9" y="97.3">PC13</text>
<text x="116.9" y="99.9">PC14</text>
<text x="142" y="97.2">BOOT0</text>
<text x="143.3" y="99.9">NRST</text>
<text x="151.9" y="98.6">7</text>
<text x="23.7" y="104.1">RESET</text>
<text x="37.9" y="104.4">1</text>
<text x="113" y="105.5">5</text>
<text x="116.9" y="106.9">OSC_IN</text>
<text x="116.9" y="102.7">PC15</text>
<text x="142.9" y="103.4">VSSA</text>
<text x="144.6" y="106.2">VSS</text>
<text x="151.8" y="107.6">35</text>
<text x="151.8" y="104.8">23</text>
<text x="151.8" y="102">8</text>
<text x="23.7" y="109.7">SWDIO</text>
<text x="37.9" y="110">2</text>
<text x="113" y="108.3">6</text>
<text x="116.9" y="109.7">OSC_OUT</text>
<text x="144.6" y="111.8">VSS</text>
<text x="144.6" y="109">VSS</text>
<text x="151.8" y="110.4">47</text>
<text x="168.7" y="113.5">Цепь</text>
<text x="177.5" y="113.5">Конт.</text>
<text x="23.7" y="115.2">SWCLK</text>
<text x="37.9" y="115.6">3</text>
<text x="168.7" y="117">Vbus</text>
<text x="182.8" y="117">1</text>
<text x="23.7" y="120.8">GND</text>
<text x="37.9" y="121.2">4</text>
<text x="168.7" y="120.6">DM</text>
<text x="168.7" y="124.1">DP</text>
<text x="182.8" y="120.6">2</text>
<text x="182.8" y="124.1">3</text>
<text x="168.7" y="127.6">GND</text>
<text x="168.7" y="131.2">Shield</text>
<text x="182.8" y="127.6">4</text>
<text x="182.8" y="131.2">5</text>
<text x="168.7" y="134.7">Shield</text>
<text x="182.8" y="134.7">6</text>
<text x="167.9" y="146">Цепь</text>
<text x="167.9" y="149.5">Vbus</text>
<text x="176.3" y="146">Конт.</text>
<text x="182.8" y="149.1">1</text>
<text x="167.9" y="153">DM</text>
<text x="182.8" y="152.6">2</text>
<text x="167.9" y="156.5">DP</text>
<text x="167.9" y="159.9">GND</text>
<text x="182.8" y="156.1">3</text>
<text x="182.8" y="159.7">4</text>
</g>
<g font-size="1.6" fill="#262626">
<text x="158.2" y="40.9">NSS</text>
<text x="158.2" y="43.7">SCK</text>
<text x="158.2" y="46.5">MISO</text>
<text x="158.2" y="49.3">MOSI</text>
<text x="53" y="102.9">RESET</text>
<text x="53" y="108.5">SWDIO</text>
<text x="53" y="114.1">SWCLK</text>
<text x="194.4" y="119">D+</text>
<text x="194.4" y="122.6">D-</text>
</g>
<g font-size="1.6">
<text x="102.8" y="133.6">1</text>
<text x="117" y="133.6">3</text>
<text x="110.9" y="138">GND</text>
</g>
</svg>
